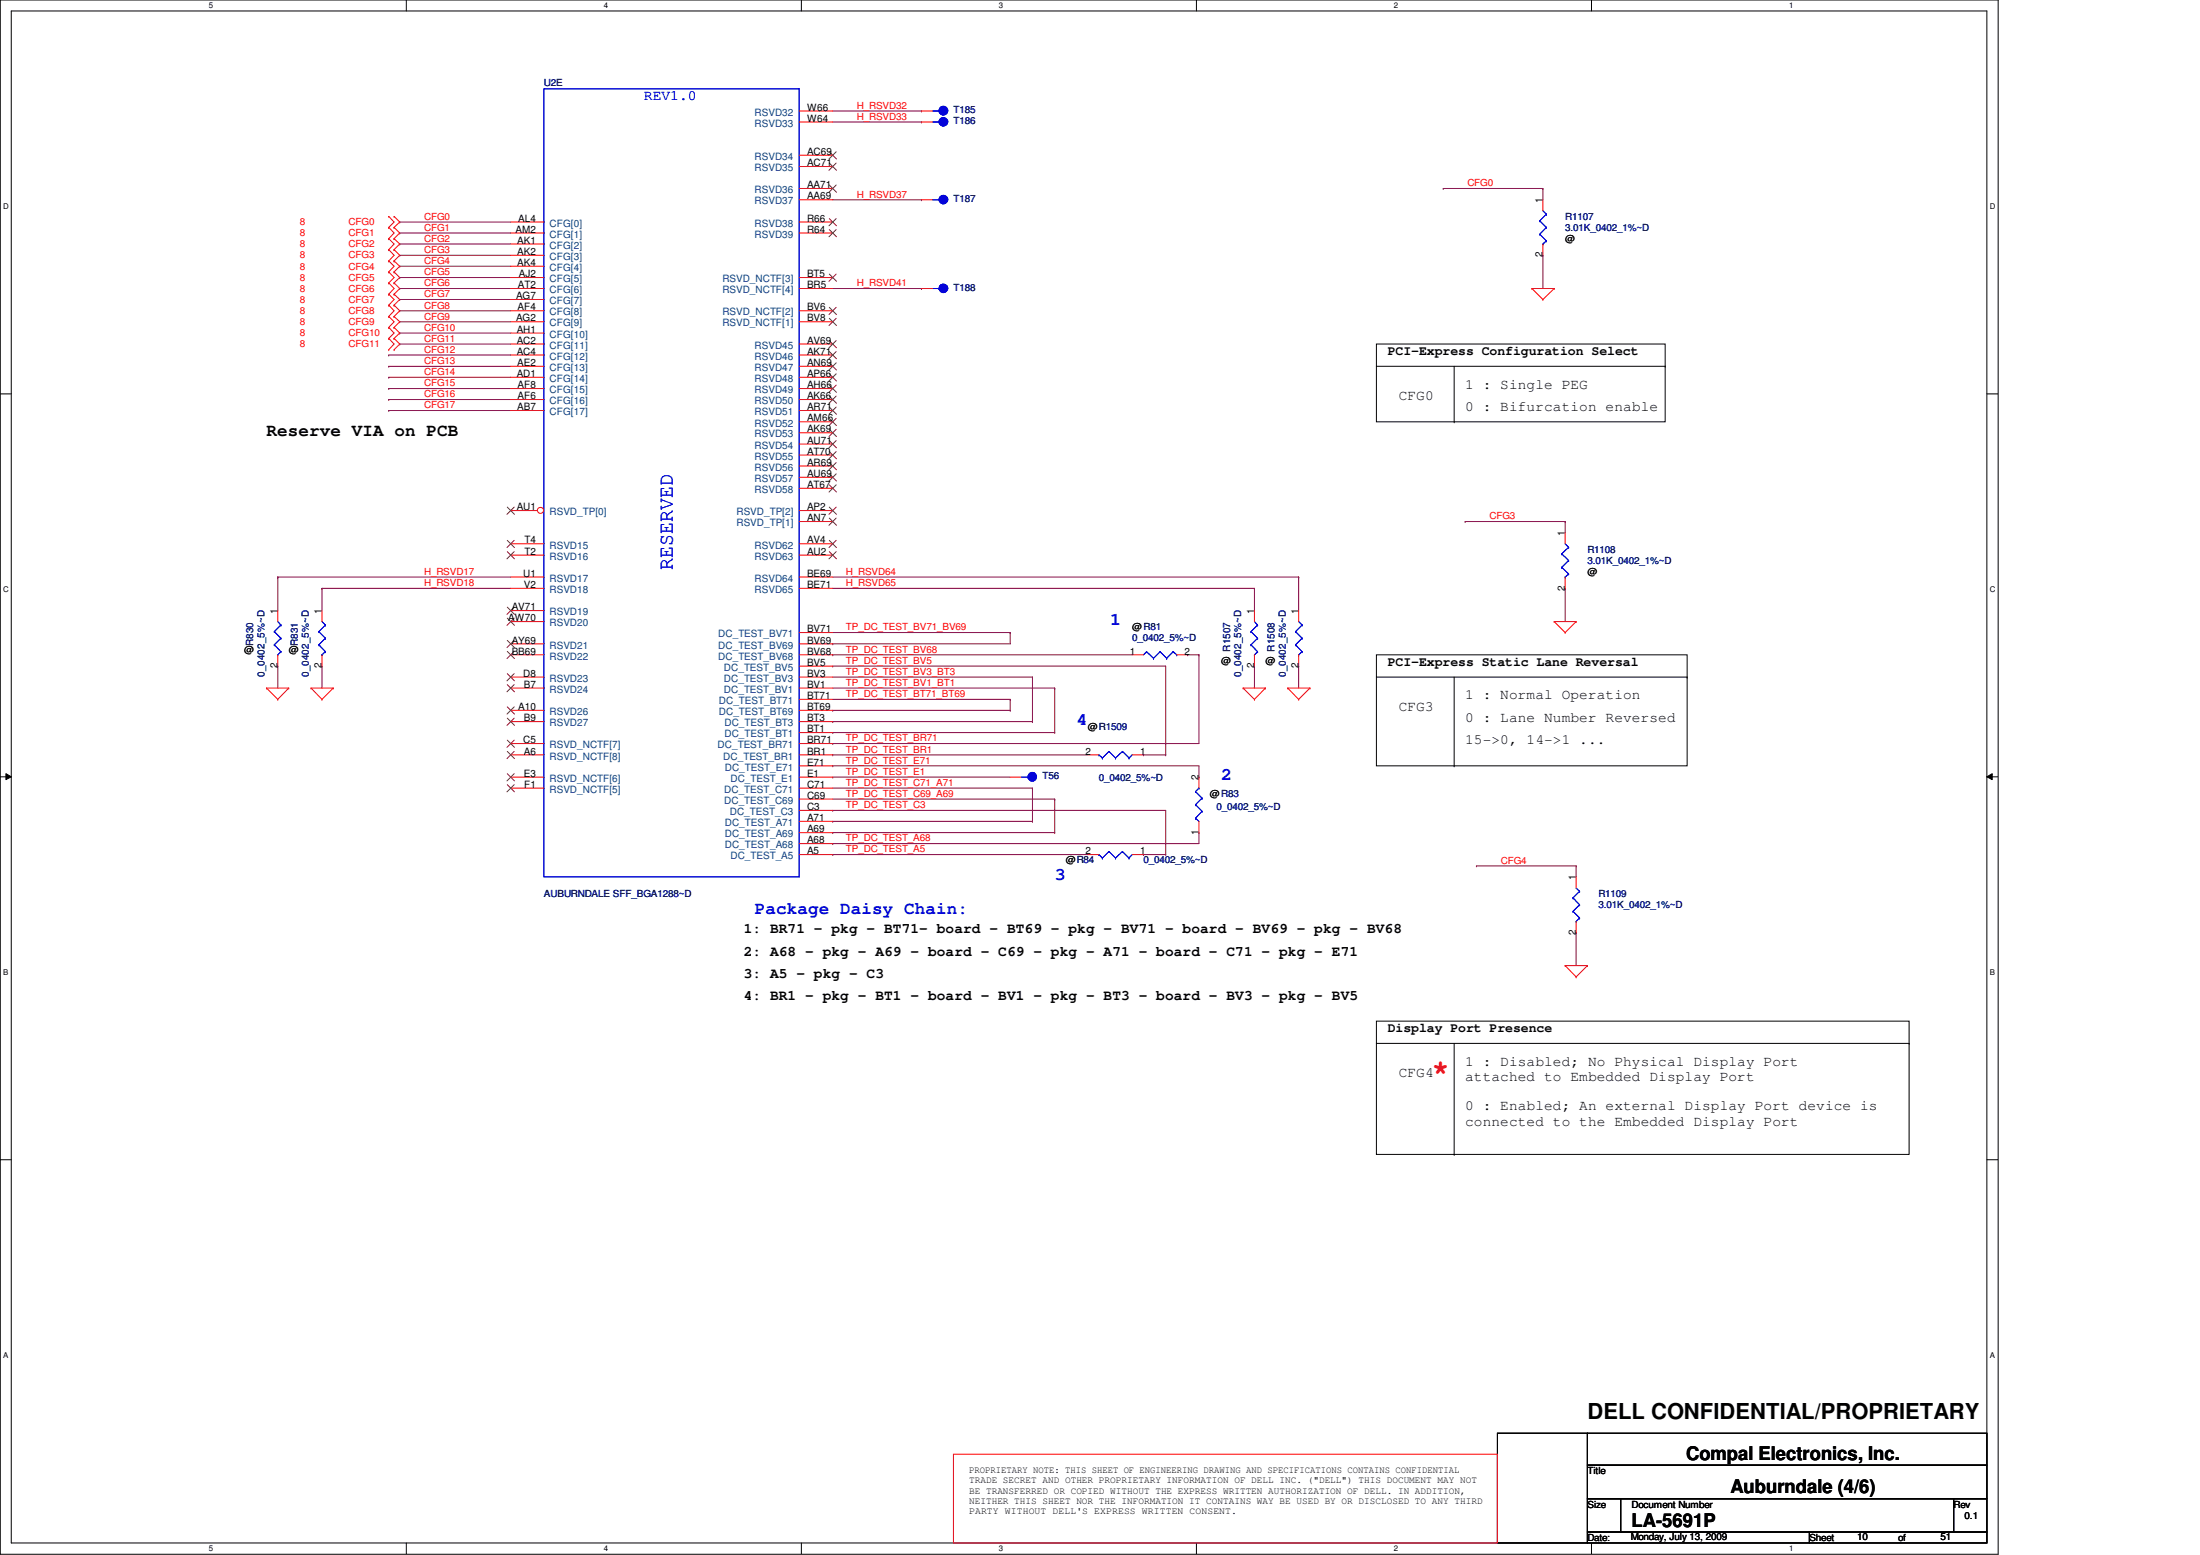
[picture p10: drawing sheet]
<svg xmlns="http://www.w3.org/2000/svg" width="297mm" height="210mm" viewBox="0 0 297 210" stroke-linecap="round" stroke-linejoin="round" font-family="sans-serif">
<path d="M0 0h269.8v209.8h-269.8zM1.5 1.5h266.8v206.8h-266.8z" fill="none" stroke="#000" stroke-width=".14"/>
<g fill="#fff">
<path d="M28.2 .2h.6v1.2h-.6z"/>
<path d="M28.2 208.4h.6v1.2h-.6z"/>
</g>
<path d="M54.9 0v1.5M54.9 208.3v1.5" fill="none" stroke="#000" stroke-width=".14"/>
<g fill="#fff">
<path d="M81.5 .2h.6v1.2h-.6z"/>
<path d="M81.5 208.4h.6v1.2h-.6z"/>
</g>
<path d="M108.2 0v1.5M108.2 208.3v1.5" fill="none" stroke="#000" stroke-width=".14"/>
<g fill="#fff">
<path d="M134.9 .2h.6v1.2h-.6z"/>
<path d="M134.9 208.4h.6v1.2h-.6z"/>
</g>
<path d="M161.5 0v1.5M161.5 208.3v1.5" fill="none" stroke="#000" stroke-width=".14"/>
<g fill="#fff">
<path d="M188.2 .2h.6v1.2h-.6z"/>
<path d="M188.2 208.4h.6v1.2h-.6z"/>
</g>
<path d="M214.9 0v1.5M214.9 208.3v1.5" fill="none" stroke="#000" stroke-width=".14"/>
<g fill="#fff">
<path d="M241.6 .2h.5v1.2h-.5z"/>
<path d="M241.6 208.4h.5v1.2h-.5z"/>
<path d="M.4 27.3h.8v1.2h-.8z"/>
<path d="M268.6 27.3h.8v1.2h-.8z"/>
<path d="M.4 79h.8v1.2h-.8z"/>
<path d="M268.6 79h.8v1.2h-.8z"/>
</g>
<path d="M0 53.2h1.5M268.3 53.2h1.4" fill="none" stroke="#000" stroke-width=".14"/>
<g fill="#fff">
<path d="M.4 130.7h.7v1.2h-.7z"/>
<path d="M268.6 130.7h.8v1.2h-.8z"/>
</g>
<path d="M0 104.9h1.5M.8 104.4l.7 .5-.7 .3zM268.3 104.9l.7-.5v.8zM268.3 104.9h1.4" fill="none" stroke="#000" stroke-width=".14"/>
<path d="M.8 104.4l.7 .5-.7 .3zM268.3 104.9l.7-.5v.8z" fill="#000"/>
<g fill="#fff">
<path d="M.4 182.4h.7v1.2h-.7z"/>
<path d="M268.6 182.4h.8v1.2h-.8z"/>
</g>
<g fill="none" stroke="#000" stroke-width=".14">
<path d="M185.8 46.4h39v10.5h-39zM185.8 49.4h39M196.3 56.9h.1M196.3 49.4v7.5M224.8 49.4h.1M185.8 88.4h42v15h-42zM185.8 91.4h42M196.3 91.4v12M227.8 91.4h.1M196.3 103.4h.1M185.8 137.8h72v18h-72zM0 156.5h1.5"/>
<path d="M185.8 140.8h72M196.3 155.8h.1M196.3 140.8v15M257.8 140.8h.1M268.3 156.5h1.4M202.2 193.5h12.1v14.8h-12.1zM214.3 193.5h54v4.3h-54zM214.3 197.8h54v4.5h-54zM214.3 202.3h4.5v4.5h-4.5zM214.3 206.8h30v1.5h-30zM218.8 202.3h45v4.5h-45zM244.3 206.8h24v1.5h-24z"/>
<path d="M263.8 202.3h4.5v4.5h-4.5z"/>
</g>
<g fill="none" stroke="#800040" stroke-width=".14">
<path d="M112.4 15h12M112.4 16.5h12M124.4 15h.1M124.4 16.5h.1M54 31.5h.1M54 32.9h.1M54 30h.1M54 34.5h.1M54 35.9h.1M54 37.5h.1M54 38.9h.1M54 31.5h15"/>
<path d="M54 32.9h15M54 30h15M54 34.5h15M54 35.9h15M54 37.5h15M54 38.9h15M112.4 38.9h12M112.4 27h12M124.4 27h.1M124.4 38.9h.1M194.9 25.4h.1M194.9 25.4h13.4"/>
<path d="M208.3 34.5h.1M208.3 25.4h.1M208.3 25.4v1.6M208.3 34.5v4.4M52.5 49.4h.1M52.5 50.9h.1M52.5 52.5h.1M52.5 53.9h.1M52.5 55.4h.1M52.5 47.9h.1M52.5 49.4h16.5M52.5 50.9h16.5"/>
<path d="M52.5 52.5h16.5M52.5 53.9h16.5M52.5 55.4h16.5M52.5 47.9h16.5M54 45h.1M54 46.4h.1M54 40.4h.1M54 42h.1M54 43.4h.1M54 45h15M54 46.4h15M54 40.4h15"/>
<path d="M54 42h15M54 43.4h15M37.5 77.9h.1M37.5 77.9h31.5M37.5 77.9v4.5M43.5 79.4h.1M43.5 79.4v3M43.5 79.4h25.5M112.4 77.9h62.9M112.4 79.4h57M169.4 79.4h.1M169.4 79.4v3"/>
<path d="M175.3 77.9h.1M175.3 77.9v4.5M197.8 70.4h.1M197.8 70.4h13.5M211.3 79.4h.1M211.3 70.4h.1M211.3 70.4v1.5M211.3 79.4v4.5M37.5 89.9h.1M37.5 89.9v3M43.5 89.9h.1M43.5 89.9v3"/>
<path d="M112.4 86.9h.1M112.4 88.4h.1M112.4 89.9h.1M112.4 97.4h.1M112.4 98.9h.1M112.4 95.9h.1M112.4 85.4h24M112.4 88.4h40.5M112.4 89.9h45v12M112.4 91.4h27M112.4 97.4h27M112.4 92.9h30"/>
<path d="M112.4 98.9h30M112.4 94.4h24M112.4 95.9h24M136.4 85.4h.1M136.4 94.4h.1M136.4 95.9h.1M136.4 85.4v1.5h-24M136.4 94.4v1.5M139.4 91.4h.1M139.4 97.4h.1M139.4 91.4v6M142.4 92.9h.1"/>
<path d="M142.4 98.9h.1M142.4 92.9v6M160.4 88.4h.1M160.4 88.4h1.5M161.9 88.4h.1M161.9 88.4v12h-49.5M169.4 89.9h.1M169.4 89.9v3M175.3 89.9h.1M175.3 89.9v3M112.4 100.4h.1M112.4 101.9h.1"/>
<path d="M112.4 103.4h.1M112.4 104.9h.1M112.4 110.9h.1M112.4 112.4h.1M112.4 109.4h.1M112.4 113.9h.1M112.4 115.4h.1M112.4 101.9h34.5M112.4 103.4h49.5v1.5M112.4 104.9h24M112.4 106.4h27M112.4 110.9h27"/>
<path d="M112.4 107.9h30M112.4 112.4h30M112.4 109.4h45v6M112.4 115.4h34.5M139.4 106.4h.1M139.4 110.9h.1M139.4 106.4v4.5M142.4 107.9h.1M142.4 112.4h.1M142.4 107.9v4.5M154.4 115.4h.1M154.4 101.9h.1"/>
<path d="M154.4 101.9h3M154.4 115.4h3M157.4 115.4h.1M157.4 101.9h.1M161.9 104.9h.1M161.9 112.4h.1M161.9 112.4v1.5h-49.5M199.3 116.9h.1M199.3 116.9h13.5M212.8 116.9h.1M212.8 116.9v1.5M212.8 125.9h.1"/>
<path d="M212.8 125.9v4.4"/>
</g>
<g fill="none" stroke="#f00" stroke-width=".14">
<path d="M52.5 30.7h.1M52.5 29.2h.1M52.5 32.2h.1M52.5 33.7h.1M52.5 35.2h.1M52.5 36.7h.1M52.5 38.2h.1M52.5 39.7h.1M52.5 29.2l.7 .8-.7 .7M52.5 30.7l.7 .8-.7 .7M52.5 32.2l.7 .7-.7 .8M52.5 33.7l.7 .8-.7 .7"/>
<path d="M52.5 35.2l.7 .7-.7 .8M52.5 36.7l.7 .8-.7 .7M52.5 38.2l.7 .7-.7 .8M52.5 39.7l.7 .7-.7 .8M53.2 29.2h.1M53.2 30.7h.1M53.2 32.2h.1M53.2 33.7h.1M53.2 35.2h.1M53.2 36.7h.1M53.2 38.2h.1M53.2 39.7h.1"/>
<path d="M53.2 29.2l.8 .8-.8 .7M53.2 30.7l.8 .8-.8 .7M53.2 32.2l.8 .7-.8 .8M53.2 33.7l.8 .8-.8 .7M53.2 35.2l.8 .7-.8 .8M53.2 36.7l.8 .8-.8 .7M53.2 38.2l.8 .7-.8 .8M53.2 39.7l.8 .7-.8 .8M206.8 38.9h.1M206.8 38.9h3M206.8 38.9l1.5 1.5M209.8 38.9h.1"/>
<path d="M209.8 38.9l-1.5 1.5M52.5 45.7h.1M52.5 44.2h.1M52.5 47.2h.1M52.5 41.2h.1M52.5 42.7h.1M52.5 44.2l.7 .8-.7 .7M52.5 45.7l.7 .7-.7 .8M52.5 41.2l.7 .8-.7 .7M52.5 42.7l.7 .7-.7 .8M53.2 44.2h.1M53.2 45.7h.1"/>
<path d="M53.2 47.2h.1M53.2 41.2h.1M53.2 42.7h.1M53.2 44.2l.8 .8-.8 .7M53.2 45.7l.8 .7-.8 .8M53.2 41.2l.8 .8-.8 .7M53.2 42.7l.8 .7-.8 .8M208.3 40.4h.1M36 92.9h.1M36 92.9h3M36 92.9l1.5 1.5M37.5 94.4h.1"/>
<path d="M37.5 82.4v1.5M37.5 88.4v1.5M39 92.9h.1M39 92.9l-1.5 1.5M42 92.9h.1M42 92.9h3M42 92.9l1.5 1.5M43.5 94.4h.1M43.5 82.4v1.5M43.5 88.4v1.5M45 92.9h.1M45 92.9l-1.5 1.5"/>
<path d="M167.8 92.9h.1M167.8 92.9h3.1M167.8 92.9l1.6 1.5M169.4 94.4h.1M170.9 92.9h.1M170.9 92.9l-1.5 1.5M173.9 92.9h.1M173.9 92.9h3M173.9 92.9l1.4 1.5M175.3 94.4h.1M176.9 92.9h.1M176.9 92.9l-1.6 1.5"/>
<path d="M209.8 83.9h.1M209.8 83.9h3M209.8 83.9l1.5 1.5M211.3 85.4h.1M212.8 83.9h.1M212.8 83.9l-1.5 1.5M161.9 104.9v1.5M161.9 110.9v1.5M211.3 130.3h.1M211.3 130.3h3M211.3 130.3l1.5 1.6M212.8 131.9h.1"/>
<path d="M214.3 130.3h.1M214.3 130.3l-1.5 1.6M128.7 196.3h73.5v12h-73.5z"/>
</g>
<g fill="none" stroke="#00f" stroke-width=".14">
<path d="M37 85.3h.1M37 87h.1M37 85.3l.9 .8M37 87l.9 1M37.5 88.4h.1M37.5 83.9l.4 .5M37.9 84.4h.1M37.9 86.1h.1M37.9 88h.1M37.9 84.4l-.9 .9M37.9 86.1l-.9 .9M37.9 88l-.4 .4"/>
<path d="M43 85.3h.1M43 87h.1M43 85.3l.9 .8M43 87l.9 1M43.5 88.4h.1M43.5 83.9l.4 .5M43.9 84.4h.1M43.9 86.1h.1M43.9 88h.1M43.9 84.4l-.9 .9M43.9 86.1l-.9 .9M43.9 88l-.4 .4"/>
<path d="M161.4 110.4h.1M161.4 108.6h.1M161.4 106.8h.1M161.4 110.4l.5 .5M161.4 108.6l.9 .9M161.4 106.8l.9 .9M161.9 106.4h.1M161.9 106.4l-.5 .4M162.3 109.5h.1M162.3 107.7h.1M162.3 109.5l-.9 .9M162.3 107.7l-.9 .9"/>
</g>
<circle cx="127.4" cy="26.9" r=".58" fill="#00f"/>
<g fill="none" stroke="#00f" stroke-width=".14">
<path d="M125.9 27h.9M126.8 27h.1"/>
<circle cx="127.4" cy="26.9" r=".58"/>
</g>
<circle cx="127.4" cy="26.9" r=".58" fill="#00f"/>
<g fill="none" stroke="#00f" stroke-width=".14">
<path d="M125.9 27h.9M126.8 27h.1M168.9 85.3h.1M168.9 87h.1M168.9 85.3l.9 .8M168.9 87l.9 1M169.4 88.4h.1M169.4 83.9l.4 .5M169.8 84.4h.1M169.8 86.1h.1M169.8 88h.1M169.8 84.4l-.9 .9"/>
<path d="M169.8 86.1l-.9 .9M169.8 88l-.4 .4"/>
<circle cx="127.4" cy="26.9" r=".58"/>
</g>
<path d="M124.4 27h1.5M169.4 82.4v1.5M169.4 88.4v1.5" fill="none" stroke="#f00" stroke-width=".14"/>
<circle cx="127.4" cy="14.9" r=".59" fill="#00f"/>
<g fill="none" stroke="#00f" stroke-width=".14">
<path d="M125.9 15h.9M126.8 15h.1"/>
<circle cx="127.4" cy="14.9" r=".59"/>
</g>
<circle cx="127.4" cy="14.9" r=".59" fill="#00f"/>
<g fill="none" stroke="#00f" stroke-width=".14">
<path d="M73.4 12h34.5v106.4h-34.5zM125.9 15h.9M126.8 15h.1M148.4 115.4h.1M148.4 115.4l.4 .4M148.8 115.8h.1M149.7 114.9h.1M149.7 114.9l.9 .9M149.7 114.9l-.9 .9M150.6 115.8h.1M151.5 114.9h.1M151.5 114.9l.9 .9"/>
<path d="M151.5 114.9l-.9 .9M152.4 115.8h.1M152.9 115.4l-.5 .4"/>
<circle cx="127.4" cy="14.9" r=".59"/>
</g>
<g fill="none" stroke="#f00" stroke-width=".14">
<path d="M124.4 15h1.5M69 30h4.4M69 31.5h4.4M69 32.9h4.4M69 34.5h4.4M69 35.9h4.4M69 37.5h4.4M69 38.9h4.4M107.9 30h4.5M107.9 31.5h4.5M107.9 37.5h4.5M107.9 38.9h4.5"/>
<path d="M107.9 21h4.5M107.9 22.5h4.5M69 40.4h4.4M69 42h4.4M69 43.4h4.4M69 45h4.4M69 46.4h4.4M69 47.9h4.4M69 49.4h4.4M69 50.9h4.4M69 52.5h4.4M69 53.9h4.4"/>
<path d="M69 55.4h4.4M107.9 42h4.5M107.9 43.4h4.5M146.9 115.4h1.5M152.9 115.4h1.5"/>
</g>
<g fill="none" stroke="#804000" stroke-width=".14">
<path d="M112 20.5l.9 1M112 22l.9 1M112 29.5l.9 1M112 31l.9 1M112 37l.9 1M112.9 20.5l-1 1M112.9 22l-1 1M112.9 29.5l-1 1M112.9 31l-1 1M112.9 37l-1 1M112 41.5l.9 1M112 43l.9 .9"/>
<path d="M112.9 41.5l-1 1M112.9 43l-1 .9"/>
</g>
<circle cx="73" cy="68.9" r=".42" fill="#fff"/>
<g fill="none" stroke="#f00" stroke-width=".14">
<path d="M107.9 15h4.5M107.9 16.5h4.5M107.9 25.4h4.5M107.9 27h4.5M107.9 46.4h4.5M107.9 47.9h4.5M107.9 49.4h4.5M107.9 50.9h4.5M107.9 52.5h4.5M107.9 53.9h4.5M107.9 55.4h4.5M107.9 56.9h4.5"/>
<path d="M107.9 58.4h4.5M107.9 59.9h4.5M69 68.9h3.6M69 73.4h4.4M69 74.9h4.4M69 77.9h4.4M69 79.4h4.4M107.9 68.9h4.5M107.9 61.4h4.5M107.9 62.9h4.5M107.9 64.4h4.5M107.9 65.9h4.5"/>
<path d="M107.9 73.4h4.5M107.9 74.9h4.5M107.9 77.9h4.5M107.9 79.4h4.5M107.9 70.4h4.5M211.3 71.9v1.5M211.3 77.9v1.5M69 97.4h4.4M69 95.9h4.4M69 83.9h4.4M69 82.4h4.4M69 88.4h4.4"/>
<path d="M69 86.9h4.4M69 91.4h4.4M69 92.9h4.4M107.9 97.4h4.5M107.9 95.9h4.5M107.9 88.4h4.5M107.9 86.9h4.5M107.9 91.4h4.5M107.9 92.9h4.5M107.9 98.9h4.5M107.9 89.9h4.5M107.9 94.4h4.5"/>
<path d="M107.9 85.4h4.5M69 104.9h4.4M69 106.4h4.4M69 100.4h4.4M69 101.9h4.4M107.9 104.9h4.5M107.9 106.4h4.5M107.9 100.4h4.5M107.9 101.9h4.5M107.9 103.4h4.5M107.9 107.9h4.5M107.9 109.4h4.5"/>
<path d="M107.9 110.9h4.5M107.9 112.4h4.5M107.9 113.9h4.5M107.9 115.4h4.5"/>
<circle cx="73" cy="68.9" r=".42"/>
</g>
<g fill="none" stroke="#804000" stroke-width=".14">
<path d="M112 25l.9 1M112.9 25l-1 1M112 46l.9 .9M112 47.5l.9 .9M112 49l.9 1M112 50.5l.9 .9M112 52l.9 1M112 53.5l.9 .9M112 54.9l.9 1M112 56.5l.9 .9M112 58l.9 .9M112 59.5l.9 1"/>
<path d="M112.9 46l-1 .9M112.9 47.5l-1 .9M112.9 49l-1 1M112.9 50.5l-1 .9M112.9 52l-1 1M112.9 53.5l-1 .9M112.9 54.9l-1 1M112.9 56.5l-1 .9M112.9 58l-1 .9M112.9 59.5l-1 1M68.5 68.5l1 .9M68.5 74.5l1 .9"/>
<path d="M68.5 72.9l1 1M69.4 68.5l-1 .9M69.4 74.5l-1 .9M69.4 72.9l-1 1M112 61l.9 .9M112 62.4l.9 1M112 64l.9 .9M112 65.4l.9 1M112 72.9l.9 1M112 74.5l.9 .9M112 69.9l.9 1M112 68.5l.9 .9"/>
<path d="M112.9 61l-1 .9M112.9 62.4l-1 1M112.9 64l-1 .9M112.9 65.4l-1 1M112.9 72.9l-1 1M112.9 74.5l-1 .9M112.9 69.9l-1 1M112.9 68.5l-1 .9M68.5 99.9l1 1M68.5 96.9l1 1M68.5 95.4l1 1M68.5 83.4l1 1"/>
<path d="M68.5 82l1 .9M68.5 87.9l1 1M68.5 86.4l1 1M68.5 90.9l1 1M68.5 92.4l1 1M69.4 90.9l-1 1M69.4 96.9l-1 1M69.4 99.9l-1 1M69.4 95.4l-1 1M69.4 83.4l-1 1M69.4 82l-1 .9M69.4 87.9l-1 1"/>
<path d="M69.4 86.4l-1 1M69.4 92.4l-1 1M68.5 104.4l1 1M68.5 105.9l1 1M68.5 101.4l1 1M69.4 101.4l-1 1M69.4 104.4l-1 1M69.4 105.9l-1 1"/>
</g>
<path d="M210.9 74.8h.1M210.9 76.6h.1M210.9 74.8l.9 .8M210.9 76.6l.9 .9M211.3 77.9h.1M211.3 73.4l.5 .5M211.8 73.9h.1M211.8 75.6h.1M211.8 77.5h.1M211.8 73.9l-.9 .9M211.8 75.6l-.9 1M211.8 77.5l-.5 .4" fill="none" stroke="#00f" stroke-width=".14"/>
<circle cx="127.4" cy="16.4" r=".58" fill="#00f"/>
<g fill="none" stroke="#00f" stroke-width=".14">
<path d="M125.9 16.5h.9M126.8 16.5h.1"/>
<circle cx="127.4" cy="16.4" r=".58"/>
</g>
<circle cx="127.4" cy="16.4" r=".58" fill="#00f"/>
<g fill="none" stroke="#00f" stroke-width=".14">
<path d="M125.9 16.5h.9M126.8 16.5h.1"/>
<circle cx="127.4" cy="16.4" r=".58"/>
</g>
<path d="M124.4 16.5h1.5" fill="none" stroke="#f00" stroke-width=".14"/>
<circle cx="139.4" cy="104.9" r=".59" fill="#00f"/>
<g fill="none" stroke="#00f" stroke-width=".14">
<path d="M137.9 104.9h.9M138.8 104.9h.1"/>
<circle cx="139.4" cy="104.9" r=".59"/>
</g>
<circle cx="139.4" cy="104.9" r=".59" fill="#00f"/>
<g fill="none" stroke="#00f" stroke-width=".14">
<path d="M207.9 29.8h.1M207.9 31.6h.1M207.9 29.8l.9 .9M207.9 31.6l.9 .9M208.3 32.9h.1M208.3 28.4l.5 .5M208.8 28.9h.1M208.8 30.7h.1M208.8 32.5h.1M208.8 28.9l-.9 .9M208.8 30.7l-.9 .9M208.8 32.5l-.5 .4"/>
<path d="M137.9 104.9h.9M138.8 104.9h.1M148.4 101.9h.1M148.4 101.9l.4 .4M148.8 102.3h.1M149.7 101.4h.1M149.7 101.4l.9 .9M149.7 101.4l-.9 .9M150.6 102.3h.1M151.5 101.4h.1M151.5 101.4l.9 .9M151.5 101.4l-.9 .9"/>
<path d="M152.4 102.3h.1M152.9 101.9l-.5 .4M212.8 119.9l.5 .4M212.4 121.2h.1M212.4 123h.1M212.4 121.2l.9 .9M212.4 123l.9 .9M212.8 124.4h.1M213.3 120.3h.1M213.3 122.1h.1M213.3 123.9h.1M213.3 120.3l-.9 .9"/>
<path d="M213.3 122.1l-.9 .9M213.3 123.9l-.5 .5"/>
<circle cx="139.4" cy="104.9" r=".59"/>
</g>
<path d="M208.3 27v1.4M208.3 32.9v1.6M136.4 104.9h1.5M146.9 101.9h1.5M152.9 101.9h1.5M212.8 118.4v1.5M212.8 124.4v1.5" fill="none" stroke="#f00" stroke-width=".14"/>
<circle cx="127.4" cy="38.9" r=".58" fill="#00f"/>
<g fill="none" stroke="#00f" stroke-width=".14">
<path d="M125.9 38.9h.9M126.8 38.9h.1"/>
<circle cx="127.4" cy="38.9" r=".58"/>
</g>
<circle cx="127.4" cy="38.9" r=".58" fill="#00f"/>
<g fill="none" stroke="#00f" stroke-width=".14">
<path d="M125.9 38.9h.9M126.8 38.9h.1M154.8 88h.1M154.8 88l-.4 .4M154.8 88l.9 .9M155.7 88.9h.1M156.6 88h.1M156.6 88l-.9 .9M156.6 88l.9 .9M157.5 88.9h.1M158.4 88h.1M158.4 88l-.9 .9"/>
<path d="M158.4 88l.5 .4M158.9 88.4h.1M174.9 85.3h.1M174.9 87h.1M174.9 85.3l.9 .8M174.9 87l.9 1M175.3 88.4h.1M175.3 83.9l.5 .5M175.8 84.4h.1M175.8 86.1h.1M175.8 88h.1M175.8 84.4l-.9 .9"/>
<path d="M175.8 86.1l-.9 .9M175.8 88l-.5 .4"/>
<circle cx="127.4" cy="38.9" r=".58"/>
</g>
<path d="M124.4 38.9h1.5M152.9 88.4h1.5M158.9 88.4h1.5M175.3 82.4v1.5M175.3 88.4v1.5" fill="none" stroke="#f00" stroke-width=".14"/>
<text font-size="4" fill="#f00" x="193.3" y="145.8">*</text>
<text font-size="3" x="214.3" y="191.6">DELL CONFIDENTIAL/PROPRIETARY</text>
<text font-size="2.8" fill="#00f" x="90.8" y="76.9" transform="rotate(-90 90.8 76.9)">RESERVED</text>
<g font-size="2.5">
<text x="227.7" y="197">Compal Electronics, Inc.</text>
<text x="233.6" y="201.5">Auburndale (4/6)</text>
<text x="220.3" y="206.2">LA-5691P</text>
</g>
<text font-size="2.4" x="36" y="58.9">Reserve VIA on PCB</text>
<g font-size="2.4" fill="#00f">
<text x="149.9" y="84.4">1</text>
<text x="145.4" y="97.8">4</text>
<text x="164.9" y="105.3">2</text>
<text x="142.4" y="118.8">3</text>
<text x="101.9" y="123.3">Package Daisy Chain:</text>
</g>
<text font-size="1.9" fill="#00f" x="86.9" y="13.5">REV1.0</text>
<g font-size="1.9">
<text x="188.8" y="54">CFG0</text>
<text x="197.8" y="52.5">1 : Single PEG</text>
<text x="197.8" y="55.5">0 : Bifurcation enable</text>
<text x="188.8" y="95.9">CFG3</text>
<text x="197.8" y="94.4">1 : Normal Operation</text>
<text x="197.8" y="97.4">0 : Lane Number Reversed</text>
<text x="197.8" y="100.4">15-&gt;0, 14-&gt;1 ...</text>
<text x="100.4" y="126">1: BR71 - pkg - BT71- board - BT69 - pkg - BV71 - board - BV69 - pkg - BV68</text>
<text x="100.4" y="129">2: A68 - pkg - A69 - board - C69 - pkg - A71 - board - C71 - pkg - E71</text>
<text x="100.4" y="132">3: A5 - pkg - C3</text>
<text x="100.4" y="135">4: BR1 - pkg - BT1 - board - BV1 - pkg - BT3 - board - BV3 - pkg - BV5</text>
<text x="197.8" y="143.9">1 : Disabled; No Physical Display Port</text>
<text x="188.8" y="145.4">CFG4</text>
<text x="197.8" y="146">attached to Embedded Display Port</text>
<text x="197.8" y="149.9">0 : Enabled; An external Display Port device is</text>
<text x="197.8" y="151.9">connected to the Embedded Display Port</text>
</g>
<g font-size="1.8">
<text x="187.4" y="48">PCI-Express Configuration Select</text>
<text x="187.4" y="89.9">PCI-Express Static Lane Reversal</text>
<text x="187.4" y="139.4">Display Port Presence</text>
</g>
<g font-size="1.4" fill="#004080">
<text x="101.9" y="15.6">RSVD32</text>
<text x="101.9" y="17.1">RSVD33</text>
<text x="101.9" y="21.6">RSVD34</text>
<text x="101.9" y="23.1">RSVD35</text>
<text x="101.9" y="26.1">RSVD36</text>
<text x="101.9" y="27.6">RSVD37</text>
<text x="74.2" y="30.6">CFG[0]</text>
<text x="74.2" y="32.1">CFG[1]</text>
<text x="74.2" y="33.6">CFG[2]</text>
<text x="74.2" y="35.1">CFG[3]</text>
<text x="101.9" y="30.6">RSVD38</text>
<text x="101.9" y="32.1">RSVD39</text>
<text x="74.2" y="36.6">CFG[4]</text>
<text x="74.2" y="38.1">CFG[5]</text>
<text x="74.2" y="39.6">CFG[6]</text>
<text x="74.2" y="41.1">CFG[7]</text>
<text x="97.5" y="38.1">RSVD_NCTF[3]</text>
<text x="97.5" y="39.6">RSVD_NCTF[4]</text>
<text x="74.2" y="42.6">CFG[8]</text>
<text x="74.2" y="44.1">CFG[9]</text>
<text x="74.2" y="45.6">CFG[10]</text>
<text x="74.2" y="47.1">CFG[11]</text>
<text x="97.5" y="42.6">RSVD_NCTF[2]</text>
<text x="97.5" y="44.1">RSVD_NCTF[1]</text>
<text x="101.9" y="47.1">RSVD45</text>
<text x="74.2" y="48.6">CFG[12]</text>
<text x="74.2" y="50.1">CFG[13]</text>
<text x="74.2" y="51.6">CFG[14]</text>
<text x="74.2" y="53.1">CFG[15]</text>
<text x="101.9" y="48.6">RSVD46</text>
<text x="101.9" y="50.1">RSVD47</text>
<text x="101.9" y="51.6">RSVD48</text>
<text x="101.9" y="53.1">RSVD49</text>
<text x="74.2" y="54.6">CFG[16]</text>
<text x="74.2" y="56">CFG[17]</text>
<text x="101.9" y="54.6">RSVD50</text>
<text x="101.9" y="56">RSVD51</text>
<text x="101.9" y="57.6">RSVD52</text>
<text x="101.9" y="59.1">RSVD53</text>
<text x="101.9" y="60.6">RSVD54</text>
<text x="101.9" y="62.1">RSVD55</text>
<text x="101.9" y="63.5">RSVD56</text>
<text x="101.9" y="65.1">RSVD57</text>
<text x="74.2" y="69.6">RSVD_TP[0]</text>
<text x="99.4" y="71">RSVD_TP[1]</text>
<text x="99.4" y="69.6">RSVD_TP[2]</text>
<text x="101.9" y="66.5">RSVD58</text>
<text x="74.2" y="75.6">RSVD16</text>
<text x="74.2" y="74">RSVD15</text>
<text x="101.9" y="74">RSVD62</text>
<text x="101.9" y="75.6">RSVD63</text>
<text x="74.2" y="78.5">RSVD17</text>
<text x="74.2" y="80.1">RSVD18</text>
<text x="74.2" y="83.1">RSVD19</text>
<text x="101.9" y="78.5">RSVD64</text>
<text x="101.9" y="80.1">RSVD65</text>
<text x="74.2" y="84.5">RSVD20</text>
<text x="74.2" y="89">RSVD22</text>
<text x="74.2" y="87.5">RSVD21</text>
<text x="97" y="86">DC_TEST_BV71</text>
<text x="97" y="87.5">DC_TEST_BV69</text>
<text x="97" y="89">DC_TEST_BV68</text>
<text x="74.2" y="92">RSVD23</text>
<text x="74.2" y="93.5">RSVD24</text>
<text x="97.1" y="95">DC_TEST_BT71</text>
<text x="97.7" y="90.6">DC_TEST_BV5</text>
<text x="97.7" y="92">DC_TEST_BV3</text>
<text x="97.7" y="93.5">DC_TEST_BV1</text>
<text x="74.2" y="101">RSVD_NCTF[7]</text>
<text x="74.2" y="98">RSVD27</text>
<text x="74.2" y="96.5">RSVD26</text>
<text x="96.9" y="101">DC_TEST_BR71</text>
<text x="97.1" y="96.5">DC_TEST_BT69</text>
<text x="97.8" y="98">DC_TEST_BT3</text>
<text x="97.8" y="99.5">DC_TEST_BT1</text>
<text x="74.2" y="105.5">RSVD_NCTF[6]</text>
<text x="74.2" y="107">RSVD_NCTF[5]</text>
<text x="74.2" y="102.5">RSVD_NCTF[8]</text>
<text x="97.7" y="102.5">DC_TEST_BR1</text>
<text x="97.8" y="107">DC_TEST_C71</text>
<text x="97.9" y="104">DC_TEST_E71</text>
<text x="98.6" y="105.5">DC_TEST_E1</text>
<text x="97.8" y="108.5">DC_TEST_C69</text>
<text x="97.9" y="111.5">DC_TEST_A71</text>
<text x="97.9" y="113">DC_TEST_A69</text>
<text x="98.5" y="110">DC_TEST_C3</text>
<text x="97.9" y="114.5">DC_TEST_A68</text>
<text x="98.6" y="116">DC_TEST_A5</text>
</g>
<g font-size="1.4">
<text x="109" y="14.9">W66</text>
<text x="109" y="16.4">W64</text>
<text x="109" y="20.9">AC69</text>
<text x="109" y="22.4">AC71</text>
<text x="70" y="29.9">AL4</text>
<text x="109" y="29.9">R66</text>
<text x="109" y="25.4">AA71</text>
<text x="109" y="26.9">AA69</text>
<text x="208.3" y="27.4" transform="rotate(-90 208.3 27.4)">1</text>
<text x="69.6" y="31.4">AM2</text>
<text x="69.8" y="32.9">AK1</text>
<text x="69.8" y="34.4">AK2</text>
<text x="69.8" y="35.9">AK4</text>
<text x="109" y="31.4">R64</text>
<text x="208.3" y="34.8" transform="rotate(-90 208.3 34.8)">2</text>
<text x="69.7" y="40.4">AG7</text>
<text x="69.9" y="41.9">AF4</text>
<text x="69.9" y="38.9">AT2</text>
<text x="70.1" y="37.4">AJ2</text>
<text x="109" y="41.9">BV6</text>
<text x="109" y="37.4">BT5</text>
<text x="109" y="38.9">BR5</text>
<text x="69.7" y="43.4">AG2</text>
<text x="69.8" y="44.9">AH1</text>
<text x="69.8" y="46.4">AC2</text>
<text x="69.8" y="47.9">AC4</text>
<text x="109" y="46.4">AV69</text>
<text x="109" y="47.9">AK71</text>
<text x="109" y="43.4">BV8</text>
<text x="69.8" y="50.9">AD1</text>
<text x="69.8" y="49.4">AE2</text>
<text x="69.9" y="52.4">AF8</text>
<text x="69.9" y="53.9">AF6</text>
<text x="109" y="49.4">AN69</text>
<text x="109" y="50.9">AP66</text>
<text x="109" y="52.4">AH66</text>
<text x="109" y="53.9">AK66</text>
<text x="69.8" y="55.4">AB7</text>
<text x="109" y="55.4">AR71</text>
<text x="109" y="56.9">AM66</text>
<text x="109" y="58.4">AK69</text>
<text x="109" y="59.9">AU71</text>
<text x="109" y="61.4">AT70</text>
<text x="109" y="62.9">AR69</text>
<text x="109" y="64.4">AU69</text>
<text x="109" y="65.9">AT67</text>
<text x="69.8" y="68.9">AU1</text>
<text x="109" y="70.4">AN7</text>
<text x="109" y="68.9">AP2</text>
<text x="70.7" y="77.9">U1</text>
<text x="70.8" y="74.9">T2</text>
<text x="70.8" y="73.4">T4</text>
<text x="109" y="73.4">AV4</text>
<text x="109" y="74.9">AU2</text>
<text x="109" y="77.9">BE69</text>
<text x="211.3" y="72.3" transform="rotate(-90 211.3 72.3)">1</text>
<text x="37.5" y="82.8" transform="rotate(-90 37.5 82.8)">1</text>
<text x="43.4" y="82.8" transform="rotate(-90 43.4 82.8)">1</text>
<text x="68.6" y="83.9">AW70</text>
<text x="69.1" y="82.4">AV71</text>
<text x="70.7" y="79.4">V2</text>
<text x="109" y="79.4">BE71</text>
<text x="169.3" y="82.8" transform="rotate(-90 169.3 82.8)">1</text>
<text x="175.3" y="82.8" transform="rotate(-90 175.3 82.8)">1</text>
<text x="211.3" y="79.7" transform="rotate(-90 211.3 79.7)">2</text>
<text x="69.1" y="88.3">BB69</text>
<text x="69.1" y="86.9">AY69</text>
<text x="109" y="85.3">BV71</text>
<text x="109" y="86.9">BV69</text>
<text x="109" y="88.3">BV68</text>
<text x="109" y="89.9">BV5</text>
<text x="152.6" y="88.3">1</text>
<text x="159.9" y="88.3">2</text>
<text x="37.5" y="90.2" transform="rotate(-90 37.5 90.2)">2</text>
<text x="43.4" y="90.2" transform="rotate(-90 43.4 90.2)">2</text>
<text x="70" y="95.8">A10</text>
<text x="70.7" y="91.4">D8</text>
<text x="70.7" y="92.8">B7</text>
<text x="109" y="91.4">BV3</text>
<text x="109" y="92.8">BV1</text>
<text x="109" y="95.8">BT69</text>
<text x="109" y="94.4">BT71</text>
<text x="169.3" y="90.2" transform="rotate(-90 169.3 90.2)">2</text>
<text x="175.3" y="90.2" transform="rotate(-90 175.3 90.2)">2</text>
<text x="70.7" y="100.3">C5</text>
<text x="70.7" y="101.9">A6</text>
<text x="70.7" y="97.4">B9</text>
<text x="109" y="100.3">BR71</text>
<text x="109" y="97.4">BT3</text>
<text x="109" y="98.8">BT1</text>
<text x="109" y="101.9">BR1</text>
<text x="146.6" y="101.9">2</text>
<text x="153.9" y="101.9">1</text>
<text x="70.7" y="104.9">E3</text>
<text x="70.8" y="106.3">F1</text>
<text x="109" y="104.9">E1</text>
<text x="109" y="103.3">E71</text>
<text x="109" y="106.3">C71</text>
<text x="109" y="107.8">C69</text>
<text x="161.8" y="105.3" transform="rotate(-90 161.8 105.3)">2</text>
<text x="109" y="109.3">C3</text>
<text x="109" y="110.8">A71</text>
<text x="109" y="112.4">A69</text>
<text x="109" y="113.8">A68</text>
<text x="161.8" y="112.7" transform="rotate(-90 161.8 112.7)">1</text>
<text x="109" y="115.3">A5</text>
<text x="146.6" y="115.3">2</text>
<text x="153.9" y="115.3">1</text>
<text x="212.8" y="118.8" transform="rotate(-90 212.8 118.8)">1</text>
<text x="212.8" y="126.2" transform="rotate(-90 212.8 126.2)">2</text>
</g>
<g font-size="1.3" fill="#000080">
<text x="73.4" y="11.6">U2E</text>
<text x="128.7" y="15.2">T185</text>
<text x="128.7" y="16.8">T186</text>
<text x="128.7" y="27.3">T187</text>
<text x="211.3" y="29.6">R1107</text>
<text x="211.3" y="31.2">3.01K_0402_1%~D</text>
<text x="128.7" y="39.2">T188</text>
<text x="214.3" y="74.6">R1108</text>
<text x="214.3" y="76.1">3.01K_0402_1%~D</text>
<text x="34.2" y="87.2" transform="rotate(-90 34.2 87.2)">R830</text>
<text x="40.2" y="87.2" transform="rotate(-90 40.2 87.2)">R831</text>
<text x="152.9" y="86.6">0_0402_5%~D</text>
<text x="166.1" y="88" transform="rotate(-90 166.1 88)">R1507</text>
<text x="172.1" y="88" transform="rotate(-90 172.1 88)">R1508</text>
<text x="35.7" y="91.4" transform="rotate(-90 35.7 91.4)">0_0402_5%~D</text>
<text x="41.7" y="91.4" transform="rotate(-90 41.7 91.4)">0_0402_5%~D</text>
<text x="167.6" y="91.4" transform="rotate(-90 167.6 91.4)">0_0402_5%~D</text>
<text x="173.6" y="91.4" transform="rotate(-90 173.6 91.4)">0_0402_5%~D</text>
<text x="140.8" y="105.2">T56</text>
<text x="148.4" y="105.5">0_0402_5%~D</text>
<text x="164.2" y="109.3">0_0402_5%~D</text>
<text x="154.4" y="116.5">0_0402_5%~D</text>
<text x="73.4" y="121.1">AUBURNDALE SFF_BGA1288~D</text>
<text x="215.8" y="121.1">R1109</text>
<text x="215.8" y="122.6">3.01K_0402_1%~D</text>
</g>
<g font-size="1.3" fill="#f00">
<text x="115.7" y="14.7">H_RSVD32</text>
<text x="115.7" y="16.2">H_RSVD33</text>
<text x="57.3" y="29.7">CFG0</text>
<text x="115.7" y="26.7">H_RSVD37</text>
<text x="198.1" y="25.1">CFG0</text>
<text x="40.5" y="30.4">8</text>
<text x="40.5" y="31.9">8</text>
<text x="40.5" y="33.4">8</text>
<text x="40.5" y="34.9">8</text>
<text x="47.1" y="30.4">CFG0</text>
<text x="47.1" y="31.9">CFG1</text>
<text x="47.1" y="33.4">CFG2</text>
<text x="47.1" y="34.9">CFG3</text>
<text x="57.3" y="31.2">CFG1</text>
<text x="57.3" y="32.6">CFG2</text>
<text x="57.3" y="34.2">CFG3</text>
<text x="57.3" y="35.6">CFG4</text>
<text x="40.5" y="36.4">8</text>
<text x="40.5" y="37.9">8</text>
<text x="40.5" y="39.4">8</text>
<text x="40.5" y="40.9">8</text>
<text x="47.1" y="36.4">CFG4</text>
<text x="47.1" y="37.9">CFG5</text>
<text x="47.1" y="39.4">CFG6</text>
<text x="47.1" y="40.9">CFG7</text>
<text x="57.3" y="37.2">CFG5</text>
<text x="57.3" y="38.7">CFG6</text>
<text x="57.3" y="40.1">CFG7</text>
<text x="57.3" y="41.7">CFG8</text>
<text x="115.7" y="38.7">H_RSVD41</text>
<text x="40.5" y="45.4">8</text>
<text x="40.5" y="46.9">8</text>
<text x="40.5" y="42.4">8</text>
<text x="40.5" y="43.9">8</text>
<text x="47.1" y="45.4">CFG10</text>
<text x="47.1" y="46.9">CFG11</text>
<text x="47.1" y="42.4">CFG8</text>
<text x="47.1" y="43.9">CFG9</text>
<text x="57.3" y="44.7">CFG10</text>
<text x="57.3" y="46.1">CFG11</text>
<text x="57.3" y="47.6">CFG12</text>
<text x="57.3" y="43.1">CFG9</text>
<text x="57.3" y="49.1">CFG13</text>
<text x="57.3" y="50.6">CFG14</text>
<text x="57.3" y="52.2">CFG15</text>
<text x="57.3" y="53.6">CFG16</text>
<text x="57.3" y="55.1">CFG17</text>
<text x="201.1" y="70.1">CFG3</text>
<text x="57.3" y="77.6">H_RSVD17</text>
<text x="114.2" y="77.6">H_RSVD64</text>
<text x="57.3" y="79.1">H_RSVD18</text>
<text x="114.2" y="79.1">H_RSVD65</text>
<text x="114.2" y="85.1">TP_DC_TEST_BV71_BV69</text>
<text x="114.2" y="88.1">TP_DC_TEST_BV68</text>
<text x="114.2" y="89.6">TP_DC_TEST_BV5</text>
<text x="114.2" y="91.1">TP_DC_TEST_BV3_BT3</text>
<text x="114.2" y="92.6">TP_DC_TEST_BV1_BT1</text>
<text x="114.2" y="94.1">TP_DC_TEST_BT71_BT69</text>
<text x="114.2" y="100.1">TP_DC_TEST_BR71</text>
<text x="114.2" y="101.6">TP_DC_TEST_BR1</text>
<text x="114.2" y="103.1">TP_DC_TEST_E71</text>
<text x="114.2" y="104.6">TP_DC_TEST_E1</text>
<text x="114.2" y="106.1">TP_DC_TEST_C71_A71</text>
<text x="114.2" y="107.6">TP_DC_TEST_C69_A69</text>
<text x="114.2" y="109.1">TP_DC_TEST_C3</text>
<text x="114.2" y="113.6">TP_DC_TEST_A68</text>
<text x="114.2" y="115.1">TP_DC_TEST_A5</text>
<text x="202.6" y="116.6">CFG4</text>
</g>
<g font-size="1.3">
<text x="211.3" y="32.6">@</text>
<text x="214.3" y="77.6">@</text>
<text x="33" y="88.1">@</text>
<text x="39" y="88.1">@</text>
<text x="152.9" y="85.1">@R81</text>
<text x="164.9" y="89.6">@</text>
<text x="170.9" y="89.6">@</text>
<text x="146.9" y="98.6">@R1509</text>
<text x="163.4" y="107.6">@R83</text>
<text x="143.9" y="116.5">@R84</text>
<text x="130.8" y="200.2">TRADE SECRET AND OTHER PROPRIETARY INFORMATION OF DELL INC. (&quot;DELL&quot;) THIS DOCUMENT MAY NOT</text>
<text x="130.8" y="201.6">BE TRANSFERRED OR COPIED WITHOUT THE EXPRESS WRITTEN AUTHORIZATION OF DELL. IN ADDITION,</text>
<text x="130.8" y="203">NEITHER THIS SHEET NOR THE INFORMATION IT CONTAINS WAY BE USED BY OR DISCLOSED TO ANY THIRD</text>
<text x="130.8" y="198.8">PROPRIETARY NOTE: THIS SHEET OF ENGINEERING DRAWING AND SPECIFICATIONS CONTAINS CONFIDENTIAL</text>
<text x="214.3" y="199">Title</text>
<text x="214.3" y="203.5">Size</text>
<text x="220.3" y="203.5">Document Number</text>
<text x="263.8" y="203.5">Rev</text>
<text x="130.8" y="204.4">PARTY WITHOUT DELL'S EXPRESS WRITTEN CONSENT.</text>
<text x="214.3" y="208">Date:</text>
<text x="220.2" y="207.8">Monday, July 13, 2009</text>
<text x="244.3" y="208">Sheet</text>
<text x="250.7" y="207.8">10</text>
<text x="256.3" y="208">of</text>
<text x="262" y="207.8">51</text>
<text x="265.3" y="205">0.1</text>
</g>
<g font-size="1.1">
<text x="28.2" y="1.1">5</text>
<text x="81.5" y="1.1">4</text>
<text x="134.9" y="1.1">3</text>
<text x="188.2" y="1.1">2</text>
<text x="241.6" y="1.1">1</text>
<text x=".4" y="28.3">D</text>
<text x="268.6" y="28.3">D</text>
<text x=".4" y="80">C</text>
<text x="268.6" y="80">C</text>
<text x=".4" y="131.7">B</text>
<text x="268.6" y="131.7">B</text>
<text x=".4" y="183.3">A</text>
<text x="268.6" y="183.3">A</text>
<text x="28.2" y="209.4">5</text>
<text x="81.5" y="209.4">4</text>
<text x="134.9" y="209.4">3</text>
<text x="188.2" y="209.4">2</text>
<text x="241.6" y="209.4">1</text>
</g>
</svg>
